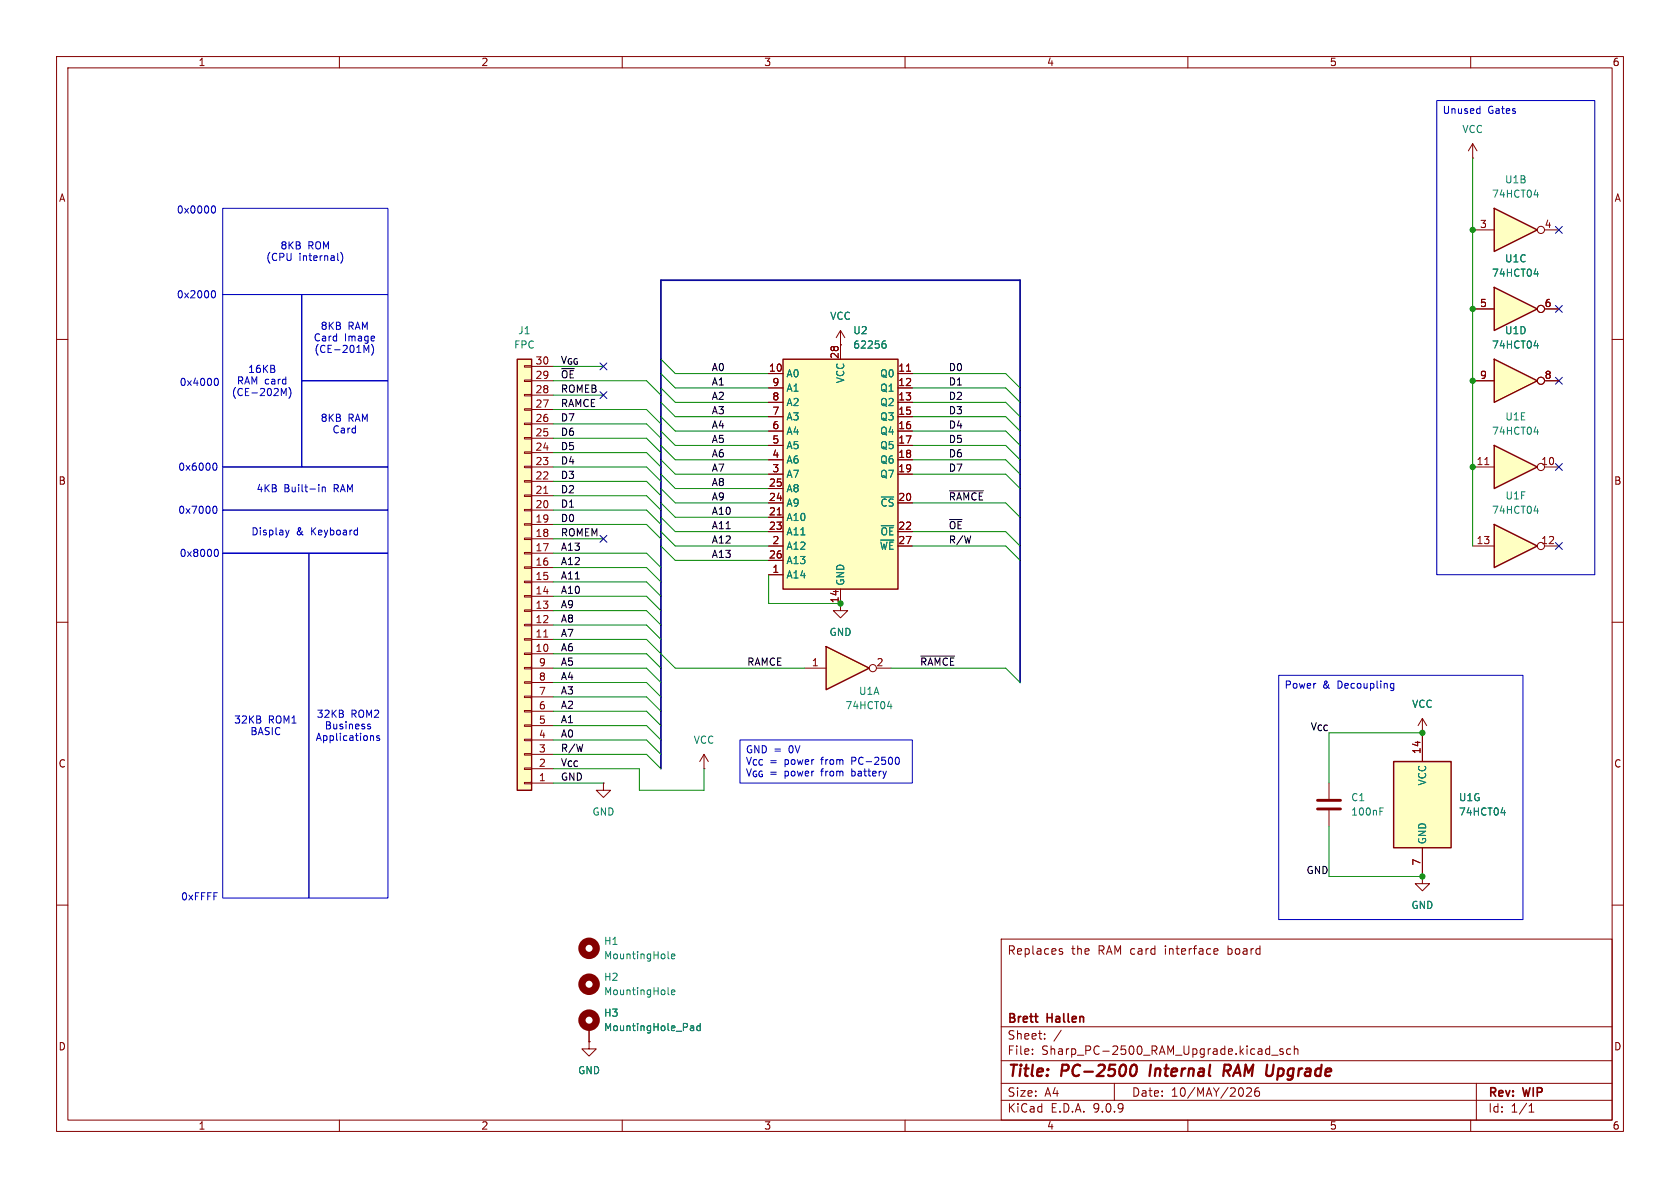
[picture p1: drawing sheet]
<svg xmlns="http://www.w3.org/2000/svg" width="297mm" height="210mm" viewBox="0 0 297 210" stroke-linecap="round" stroke-linejoin="round" font-family="sans-serif">
<g fill="none" stroke="#840000" stroke-width=".18">
<path d="M10 10h277v190h-277zM12 12h273v186h-273zM60 10v2M110 10v2M160 10v2M210 10v2M260 10v2M10 60h2M285 60h2M10 110h2M285 110h2M10 160h2"/>
<path d="M177 166h108v32h-108zM187.3 168.1l.5 .2 .1 .2-.2 .2-.5-.1M187.3 167.8h.5M214.8 167.7l.4 .1 .1 .3-.7 .1M215.2 168.6l-.4 .1M285 160h2M60 198v2M110 198v2M160 198v2M177 194.5h108M177 191.5h108M177 187.5h108"/>
<path d="M177 181.5h108M182.5 186.3v.1M182.5 185.5v.1M184.7 183.6v.1M184.7 182.8v.1M187.6 182.1l-1.3 2M197 191.5v3M210 198v2M221.2 192.4v.5l-.9 .9h.9M222 192.4a1.17 1.17 0 0 0 0 1.3h.5l.2-.5-.3-.3h-.4l-.2 .3M224.8 186.5h1.2M226.8 185.5l-.3-.1-.3 .2 .1 .2 .5 .2v.3h-.6"/>
<path d="M228.2 185.5l-.5-.1-.2 .3v.4l.1 .2h.6M228.8 185.5l.2-.1 .4 .1 .1 .9M228.8 184.9v1.5M260 198v2M261 191.5v6.5M270.3 196.6h.9M270.3 195.5l.4-.4v1.5"/>
</g>
<path d="M200.1 188.4a.46 .46 0 0 1 .5-.2 .46 .46 0 0 1 .3 .4 1.15 1.15 0 0 1-.7 1.6l-.2-.1a1.54 1.54 0 0 1 .1-1.7zM203.5 188.2l-.3 2M216.8 189.3l.6 .9M217.3 188.2h-.8l-.2 2M217.3 189.2l-.9 .1" fill="none" stroke="#840000" stroke-width=".4"/>
<path d="M138.4 63.5h20.3v40.6h-20.3z" fill="#ffffc2"/>
<path d="M138.4 63.5h20.3v40.6h-20.3z" fill="none" stroke="#840000" stroke-width=".25"/>
<g fill="none" stroke="#840000" stroke-width=".18">
<path d="M135.9 66h2.5M135.9 68.6h2.5M135.9 71.1h2.5M135.9 73.7h2.5M135.9 76.2h2.5M135.9 78.7h2.5M148.6 61v2.5M158.7 66h2.6M158.7 68.6h2.6M158.7 71.1h2.6M158.7 73.7h2.6M158.7 76.2h2.6"/>
<path d="M158.7 78.7h2.6M160.3 65.6h.7M135.9 81.3h2.5M135.9 83.8h2.5M135.9 86.4h2.5M135.9 88.9h2.5M135.9 91.4h2.5M135.9 94h2.5M135.9 96.5h2.5M135.9 99.1h2.5M137.4 91h.7M158.7 81.3h2.6"/>
<path d="M158.7 83.8h2.6M158.7 88.9h2.6M158.7 94h2.6M158.7 96.5h2.6M135.9 101.6h2.5M148.6 104.1v2.6"/>
</g>
<path d="M156.2 60.8h.2l.3 .2-.1 .4-.4 .1M156.5 60.3h-.3" fill="none" stroke="#008484" stroke-width=".18"/>
<path d="M146 114.3l7.7 3.8-7.7 3.8z" fill="#ffffc2"/>
<path d="M146 114.3l7.7 3.8-7.7 3.8z" fill="none" stroke="#840000" stroke-width=".25"/>
<g fill="none" stroke="#840000" stroke-width=".18">
<path d="M142.2 118.1h3.8M154.9 118.1h2.6M124.5 135.9h.1M124.5 133.4l-.8 1.2M124.5 133.4l.7 1.2M124.5 133.4v2.5"/>
<circle cx="154.3" cy="118.1" r=".63"/>
</g>
<path d="M156.9 124.9h.8M157.5 124.4v.9" fill="none" stroke="#008484" stroke-width=".18"/>
<path d="M91.4 63.5h2.6v76.2h-2.6z" fill="#ffffc2"/>
<path d="M91.4 63.5h2.6v76.2h-2.6z" fill="none" stroke="#840000" stroke-width=".25"/>
<g fill="none" stroke="#840000" stroke-width=".18">
<path d="M92.7 79.9h1.3v.2h-1.3zM92.7 77.3h1.3v.3h-1.3zM92.7 74.8h1.3v.3h-1.3zM92.7 72.3h1.3v.2h-1.3zM92.7 69.7h1.3v.3h-1.3zM92.7 67.2h1.3v.2h-1.3zM92.7 64.6h1.3v.3h-1.3zM94 77.5h3.8M94 74.9h3.8M94 72.4h3.8M94 69.9h3.8M94 67.3h3.8"/>
<path d="M94 64.8h3.8M92.7 97.7h1.3v.2h-1.3zM92.7 95.1h1.3v.3h-1.3zM92.7 92.6h1.3v.2h-1.3zM92.7 90h1.3v.3h-1.3zM92.7 87.5h1.3v.3h-1.3zM92.7 85h1.3v.2h-1.3zM92.7 82.4h1.3v.3h-1.3zM94 97.8h3.8M94 95.3h3.8M94 92.7h3.8M94 90.2h3.8"/>
<path d="M94 87.6h3.8M94 85.1h3.8M94 82.6h3.8M94 80h3.8M96.1 87.2h.8M92.7 118h1.3v.2h-1.3zM92.7 115.4h1.3v.3h-1.3zM92.7 112.9h1.3v.3h-1.3zM92.7 110.4h1.3v.2h-1.3zM92.7 107.8h1.3v.3h-1.3zM92.7 105.3h1.3v.2h-1.3zM92.7 102.7h1.3v.3h-1.3z"/>
<path d="M92.7 100.2h1.3v.3h-1.3zM94 118.1h3.8M94 115.6h3.8M94 113h3.8M94 110.5h3.8M94 108h3.8M94 105.4h3.8M94 102.9h3.8M94 100.3h3.8M96.1 112.6h.8M92.7 138.3h1.3v.3h-1.3zM92.7 135.8h1.3v.2h-1.3z"/>
<path d="M92.7 133.2h1.3v.3h-1.3zM92.7 130.7h1.3v.2h-1.3zM92.7 128.1h1.3v.3h-1.3zM92.7 125.6h1.3v.3h-1.3zM92.7 123.1h1.3v.2h-1.3zM92.7 120.5h1.3v.3h-1.3zM94 138.4h3.8M94 135.9h3.8M94 133.4h3.8M94 130.8h3.8M94 128.3h3.8M94 125.7h3.8"/>
<path d="M94 123.2h3.8M94 120.7h3.8"/>
</g>
<path d="M246.4 134.6h10.1v15.3h-10.1z" fill="#ffffc2"/>
<path d="M246.4 134.6h10.1v15.3h-10.1z" fill="none" stroke="#840000" stroke-width=".25"/>
<path d="M234.9 138.4v2.8M251.5 129.5h.1M251.5 127v7.6M251.5 127l-.8 1.3M251.5 127l.7 1.3M234.9 143.3v2.8M251.5 154.9v1.3h1.2l-1.2 1.3-1.3-1.3h1.3M251.5 154.9h.1M251.5 149.9v5" fill="none" stroke="#840000" stroke-width=".18"/>
<path d="M244 143.4h.4M244 142.8h.6M265.4 143.7h.7M266 143.2v.9" fill="none" stroke="#008484" stroke-width=".18"/>
<path d="M232.9 141.5h4.1M232.9 143h4.1" fill="none" stroke="#840000" stroke-width=".51"/>
<path d="M264.2 92.7l7.6 3.8-7.6 3.8z" fill="#ffffc2"/>
<path d="M264.2 92.7l7.6 3.8-7.6 3.8z" fill="none" stroke="#840000" stroke-width=".25"/>
<g fill="none" stroke="#840000" stroke-width=".18">
<path d="M260.3 96.5h3.9M273 96.5h2.6"/>
<circle cx="272.4" cy="96.5" r=".63"/>
</g>
<path d="M271.2 90.3h.8M271.8 89.9v.8" fill="none" stroke="#008484" stroke-width=".18"/>
<path d="M264.2 63.5l7.6 3.8-7.6 3.8z" fill="#ffffc2"/>
<path d="M264.2 63.5l7.6 3.8-7.6 3.8z" fill="none" stroke="#840000" stroke-width=".25"/>
<g fill="none" stroke="#840000" stroke-width=".18">
<path d="M260.3 67.3h3.9M273 67.3h2.6"/>
<circle cx="272.4" cy="67.3" r=".63"/>
</g>
<path d="M271.2 61.1h.8M271.8 60.7v.8" fill="none" stroke="#008484" stroke-width=".18"/>
<path d="M264.2 36.8l7.6 3.8-7.6 3.9z" fill="#ffffc2"/>
<path d="M264.2 36.8l7.6 3.8-7.6 3.9z" fill="none" stroke="#840000" stroke-width=".25"/>
<g fill="none" stroke="#840000" stroke-width=".18">
<path d="M260.3 27.9h.1M260.3 25.4l-.7 1.3M260.3 25.4l.8 1.3M260.3 25.4v2.5M260.3 40.6h3.9M273 40.6h2.6"/>
<circle cx="272.4" cy="40.6" r=".63"/>
</g>
<path d="M271.2 34.4h.8M271.8 34v.9" fill="none" stroke="#008484" stroke-width=".18"/>
<path d="M264.2 78.7l7.6 3.9-7.6 3.8z" fill="#ffffc2"/>
<path d="M264.2 78.7l7.6 3.9-7.6 3.8z" fill="none" stroke="#840000" stroke-width=".25"/>
<g fill="none" stroke="#840000" stroke-width=".18">
<path d="M260.3 82.6h3.9M262.5 82.1h.7M273 82.6h2.6"/>
<circle cx="272.4" cy="82.5" r=".63"/>
</g>
<path d="M271.2 76.4h.8M271.8 75.9v.9" fill="none" stroke="#008484" stroke-width=".18"/>
<path d="M264.2 50.8l7.6 3.8-7.6 3.8z" fill="#ffffc2"/>
<path d="M264.2 50.8l7.6 3.8-7.6 3.8z" fill="none" stroke="#840000" stroke-width=".25"/>
<g fill="none" stroke="#840000" stroke-width=".18">
<path d="M148.6 58.4l-.8 1.3M148.6 58.4l.8 1.3M148.6 58.4v5.1M260.3 54.6h3.9M273 54.6h2.6M135.9 66h2.5M135.9 68.6h2.5M135.9 71.1h2.5M135.9 73.7h2.5M135.9 76.2h2.5M135.9 78.7h2.5M148.6 61h.1"/>
<path d="M158.7 66h2.6M158.7 68.6h2.6M158.7 71.1h2.6M158.7 73.7h2.6M158.7 76.2h2.6M158.7 78.7h2.6M160.3 65.6h.7M260.3 67.3h3.9M273 67.3h2.6M135.9 81.3h2.5M135.9 83.8h2.5M135.9 86.4h2.5"/>
<path d="M135.9 88.9h2.5M135.9 91.4h2.5M135.9 94h2.5M135.9 96.5h2.5M135.9 99.1h2.5M137.4 91h.7M158.7 81.3h2.6M158.7 83.8h2.6M158.7 88.9h2.6M158.7 94h2.6M158.7 96.5h2.6M135.9 101.6h2.5"/>
<path d="M148.6 104.1v3.9h1.3l-1.3 1.2-1.3-1.2h1.3M106.7 138.4v1.3h1.2l-1.2 1.3-1.3-1.3h1.3M106.7 138.4h.1M251.5 129.5h.1M251.5 129.5v5.1M251.5 154.9h.1M251.5 149.9v5M104.1 184.2v1.2h1.3l-1.3 1.3-1.2-1.3h1.2M104.1 184.2h.1M104.1 181.6v2.6"/>
<circle cx="272.4" cy="54.6" r=".63"/>
<circle cx="272.4" cy="67.3" r=".63"/>
</g>
<g fill="none" stroke="#008484" stroke-width=".18">
<path d="M271.2 48.4h.8M271.8 48v.8M156.2 60.8h.2l.3 .2-.1 .4-.4 .1M156.5 60.3h-.3M271.2 61.1h.8M271.8 60.7v.8M265.4 143.7h.7M266 143.2v.9M118.1 169.3l.2 .2M118.1 175.7l.2 .1M118.7 169.1l.6-.2-.1-.2-.3-.1-.2 .2 .1 .6h.4M118.7 175.4l.6-.1-.1-.2-.3-.1-.2 .2 .1 .6h.4"/>
<path d="M122.2 181.3l.4 .1v.8M122.6 182.1l-.4 .1M122.6 181.6l-.4 .1M123.8 181.4l-.4-.1-.2 .3 .1 .5h.5M123.8 180.9v1.3"/>
</g>
<g fill="none" stroke="#840000" stroke-width="1.3">
<circle cx="104.1" cy="174" r="1.27"/>
<circle cx="104.1" cy="167.6" r="1.27"/>
<circle cx="104.1" cy="180.3" r="1.27"/>
</g>
<path d="M167.9 86.8h5.9M162.8 116h6" fill="none" stroke="#000" stroke-width=".18"/>
<path d="M180.3 120.7v-71.2h-63.5v86.4" fill="none" stroke="#000084" stroke-width=".3"/>
<g fill="none" stroke="#008400" stroke-width=".18">
<path d="M260.3 27.9v68.6M97.8 69.9h8.9M97.8 64.8h8.9M97.8 77.5h16.5l2.5 2.5M97.8 74.9h16.5l2.5 2.6M97.8 72.4h16.5l2.5 2.5M97.8 67.3h16.5l2.5 2.6M116.8 68.6l2.6 2.5h16.5M116.8 76.2l2.6 2.5h16.5M116.8 73.7l2.6 2.5h16.5M116.8 71.1l2.6 2.6h16.5M116.8 63.5l2.6 2.5h16.5"/>
<path d="M116.8 78.7l2.6 2.6h16.5M116.8 66l2.6 2.6h16.5M161.3 71.1h16.5l2.5 2.6M161.3 78.7h16.5l2.5 2.6M161.3 76.2h16.5l2.5 2.5M161.3 73.7h16.5l2.5 2.5M161.3 66h16.5l2.5 2.6M161.3 68.6h16.5l2.5 2.5M97.8 95.3h8.9M97.8 90.2h16.5l2.5 2.5M97.8 92.7h16.5l2.5 2.6M97.8 80h16.5l2.5 2.6"/>
<path d="M97.8 82.6h16.5l2.5 2.5M97.8 87.6h16.5l2.5 2.6M97.8 85.1h16.5l2.5 2.5M97.8 97.8h16.5l2.5 2.5M116.8 96.5l2.6 2.6h16.5M116.8 86.4l2.6 2.5h16.5M116.8 88.9l2.6 2.5h16.5M116.8 91.4l2.6 2.6h16.5M116.8 94l2.6 2.5h16.5M116.8 83.8l2.6 2.6h16.5M116.8 81.3l2.6 2.5h16.5M161.3 88.9h16.5l2.5 2.5"/>
<path d="M161.3 94h16.5l2.5 2.5M161.3 96.5h16.5l2.5 2.6M161.3 83.8h16.5l2.5 2.6M161.3 81.3h16.5l2.5 2.5M97.8 118.1h16.5l2.5 2.6M97.8 113h16.5l5.1 5.1h22.8M97.8 105.4h16.5l2.5 2.6M97.8 115.6h16.5l2.5 2.5M97.8 110.5h16.5l2.5 2.5M97.8 108h16.5l2.5 2.5M97.8 102.9h16.5l2.5 2.5M97.8 100.3h16.5l2.5 2.6"/>
<path d="M135.9 101.6v5.1h12.7M157.5 118.1h20.3l2.5 2.6M97.8 138.4h8.9M97.8 120.7h16.5l2.5 2.5M97.8 125.7h16.5l2.5 2.6M97.8 128.3h16.5l2.5 2.5M97.8 123.2h16.5l2.5 2.5M97.8 133.4h16.5l2.5 2.5M97.8 130.8h16.5l2.5 2.6M97.8 135.9h15.2v3.8h11.5v-3.8M251.5 129.5h-16.6v8.9M234.9 146.1v8.8h16.6"/>
</g>
<g fill="none" stroke="#000084" stroke-width=".18">
<path d="M275 54l1.2 1.2M275 40l1.2 1.2M276.2 54l-1.2 1.2M276.2 40l-1.2 1.2M106.1 69.2l1.2 1.3M106.1 64.2l1.2 1.2M107.3 69.2l-1.2 1.3M107.3 64.2l-1.2 1.2M275 66.7l1.2 1.2M276.2 66.7l-1.2 1.2M106.1 94.6l1.2 1.3M107.3 94.6l-1.2 1.3"/>
<path d="M275 81.9l1.2 1.3M275 95.9l1.2 1.2M276.2 81.9l-1.2 1.3M276.2 95.9l-1.2 1.2"/>
</g>
<g fill="none" stroke="#0000c2" stroke-width=".18">
<path d="M254 17.8h27.9v83.8h-27.9zM261.5 19.2l.1 .1M261.6 18.8v1.3M261.6 20l-.1 .1M37.5 36.5l.2-.1a.68 .68 0 0 1 .4 .6 .68 .68 0 0 1-.4 .7l-.2-.2M39.4 36.8h29.2v15.3h-29.2zM37.5 51.5l.2-.1a.68 .68 0 0 1 .4 .6 .68 .68 0 0 1-.4 .7l-.2-.2M39.4 52.1h13.9v30.5h-13.9zM53.3 52.1h15.3v15.2h-15.3zM59.7 45.9l.2 .2M60.2 44.6a1.46 1.46 0 0 1 0 1.9M38 67l.2-.1a.68 .68 0 0 1 .4 .6 .68 .68 0 0 1-.4 .6l-.2-.1"/>
<path d="M49.7 68.7l.5 .9 .4-.9v1.2M51.1 68.5a1.46 1.46 0 0 1 0 1.9M53.3 67.3h15.3v15.3h-15.3zM64.3 61l.5 1 .4-1v1.3M66 61.4v.9l-.3 .5M37.7 89.6l.2-.1a.68 .68 0 0 1 .5 .6 .68 .68 0 0 1-.5 .7l-.2-.2M37.7 82l.2-.1a.68 .68 0 0 1 .5 .6 .68 .68 0 0 1-.5 .6l-.2-.1M38 97.2l.2-.1a.68 .68 0 0 1 .4 .6 .68 .68 0 0 1-.4 .7l-.2-.1M39.4 97.8h15.2v61h-15.2zM39.4 90.2h29.2v7.6h-29.2zM39.4 82.6h29.2v7.6h-29.2zM50.5 93.7l.3 .9"/>
<path d="M50.8 94.6l-.1 .3M51.1 93.7l-.3 .9M54.6 97.8h14v61h-14zM56.4 85.7v.1M56.4 86.1v.8M57 86.1v.8M57 86.2l.1-.1 .4 .1v.7M63.1 93.7l.1 .1M63.2 93.3v1.3M63.2 94.5l-.1 .1M226.1 119.4h43.1v43.2h-43.1zM65 128.4l.5 .1v.2l-.2 .1h-.3"/>
<path d="M65 128.1h.5M65.7 130l.3 .2v.7M67.1 130.1l-.3-.1-.2 .2v.2l.5 .1v.3h-.5M130.8 130.8h30.5v7.6h-30.5zM158.4 133.9h.2a.68 .68 0 0 1 .4 .6 .68 .68 0 0 1-.4 .6h-.2M245.9 121.5l.1 .2 .4-.1M246.4 120.8v1l-.2 .3-.3-.1M246.4 120.9l-.4-.1-.1 .1"/>
</g>
<g fill="#008400" stroke="#008400" stroke-width=".18">
<circle cx="260.3" cy="54.6" r=".46"/>
<circle cx="260.3" cy="40.6" r=".46"/>
<circle cx="260.3" cy="67.3" r=".46"/>
<circle cx="251.5" cy="154.9" r=".46"/>
<circle cx="260.3" cy="82.6" r=".46"/>
<circle cx="251.5" cy="129.5" r=".46"/>
<circle cx="148.6" cy="106.7" r=".46"/>
</g>
<g font-size="2.8" fill="#840000">
<text x="178" y="190.9">Title:</text>
<text x="187.7" y="190.9">PC-2500</text>
<text x="204.1" y="190.9">Internal</text>
<text x="217.9" y="190.9">RAM Upgrade</text>
</g>
<g font-size="2.1" fill="#840000">
<text x="178" y="169">Replaces</text>
<text x="189.4" y="169">the</text>
<text x="194.2" y="169">RAM card</text>
<text x="206.2" y="169">interface</text>
<text x="217.4" y="169">board</text>
<text x="178" y="184">Sheet:</text>
<text x="178" y="181.2">Brett</text>
<text x="185.2" y="181.2">Hallen</text>
<text x="178" y="186.7">File:</text>
<text x="184.1" y="186.7">Sharp_PC-2500_RAM_Upgrade.kicad_sch</text>
<text x="178" y="196.9">KiCad</text>
<text x="178" y="194.1">Size:</text>
<text x="184.7" y="194.1">A4</text>
<text x="185.7" y="196.9">E.D.A.</text>
<text x="193.3" y="196.9">9.0.9</text>
<text x="200" y="194.1">Date:</text>
<text x="207" y="194.1">10/MAY/2026</text>
<text x="263" y="194.3">Rev:</text>
<text x="263" y="196.9">Id:</text>
<text x="267.1" y="196.9">1/1</text>
<text x="269.4" y="194.3">WIP</text>
</g>
<g font-size="1.8" fill="#840000">
<text x="35" y="11.9">1</text>
<text x="85" y="11.9">2</text>
<text x="135" y="11.9">3</text>
<text x="185" y="11.9">4</text>
<text x="235" y="11.9">5</text>
<text x="285" y="11.9">6</text>
<text x="10.3" y="35.9">A</text>
<text x="285.3" y="35.9">A</text>
<text x="261.5" y="40.4">3</text>
<text x="273" y="40.4">4</text>
<text x="261.5" y="54.4">5</text>
<text x="273" y="54.4">6</text>
<text x="94.6" y="64.5">30</text>
<text x="135.8" y="65.8">10</text>
<text x="148.3" y="63.5" transform="rotate(-90 148.3 63.5)">28</text>
<text x="158.7" y="65.8">11</text>
<text x="94.6" y="69.6">28</text>
<text x="94.6" y="67.1">29</text>
<text x="136.5" y="68.3">9</text>
<text x="136.5" y="70.9">8</text>
<text x="158.7" y="68.3">12</text>
<text x="158.7" y="70.9">13</text>
<text x="261.5" y="67.1">9</text>
<text x="273" y="67.1">8</text>
<text x="94.6" y="77.2">25</text>
<text x="94.6" y="74.7">26</text>
<text x="94.6" y="72.1">27</text>
<text x="136.5" y="73.4">7</text>
<text x="136.5" y="75.9">6</text>
<text x="158.7" y="73.4">15</text>
<text x="158.7" y="75.9">16</text>
<text x="94.6" y="82.3">23</text>
<text x="94.6" y="79.8">24</text>
<text x="136.5" y="78.5">5</text>
<text x="136.5" y="81">4</text>
<text x="136.5" y="83.6">3</text>
<text x="158.7" y="78.5">17</text>
<text x="158.7" y="81">18</text>
<text x="158.7" y="83.6">19</text>
<text x="260.9" y="82.3">11</text>
<text x="272.4" y="82.3">10</text>
<text x="10.3" y="85.9">B</text>
<text x="94.6" y="89.9">20</text>
<text x="94.6" y="87.4">21</text>
<text x="94.6" y="84.8">22</text>
<text x="135.8" y="86.1">25</text>
<text x="135.8" y="88.6">24</text>
<text x="158.7" y="88.6">20</text>
<text x="285.3" y="85.9">B</text>
<text x="94.6" y="95">18</text>
<text x="94.6" y="92.5">19</text>
<text x="135.8" y="91.2">21</text>
<text x="135.8" y="93.7">23</text>
<text x="158.7" y="93.7">22</text>
<text x="94.6" y="100.1">16</text>
<text x="94.6" y="97.5">17</text>
<text x="135.8" y="98.8">26</text>
<text x="136.5" y="96.3">2</text>
<text x="136.5" y="101.3">1</text>
<text x="158.7" y="96.3">27</text>
<text x="260.9" y="96.3">13</text>
<text x="272.4" y="96.3">12</text>
<text x="94.6" y="107.7">13</text>
<text x="94.6" y="105.2">14</text>
<text x="94.6" y="102.6">15</text>
<text x="148.3" y="106.7" transform="rotate(-90 148.3 106.7)">14</text>
<text x="94.6" y="112.8">11</text>
<text x="94.6" y="110.2">12</text>
<text x="94.6" y="115.3">10</text>
<text x="95.2" y="117.9">9</text>
<text x="143.4" y="117.9">1</text>
<text x="154.9" y="117.9">2</text>
<text x="95.2" y="125.5">6</text>
<text x="95.2" y="122.9">7</text>
<text x="95.2" y="120.4">8</text>
<text x="95.2" y="130.6">4</text>
<text x="95.2" y="128">5</text>
<text x="10.3" y="135.9">C</text>
<text x="95.2" y="135.6">2</text>
<text x="95.2" y="133.1">3</text>
<text x="251.2" y="133.4" transform="rotate(-90 251.2 133.4)">14</text>
<text x="285.3" y="135.9">C</text>
<text x="95.2" y="138.2">1</text>
<text x="251.2" y="153.1" transform="rotate(-90 251.2 153.1)">7</text>
<text x="10.3" y="185.9">D</text>
<text x="285.3" y="185.9">D</text>
<text x="35" y="199.9">1</text>
<text x="85" y="199.9">2</text>
<text x="135" y="199.9">3</text>
<text x="185" y="199.9">4</text>
<text x="235" y="199.9">5</text>
<text x="285" y="199.9">6</text>
</g>
<g font-size="1.8" fill="#0000c2">
<text x="255" y="20.5">Unused</text>
<text x="263" y="20.5">Gates</text>
<text x="31.2" y="38">0x0000</text>
<text x="46.9" y="46.3">(CPU</text>
<text x="49.5" y="44.3">8KB</text>
<text x="52.8" y="46.3">internal)</text>
<text x="54.4" y="44.3">ROM</text>
<text x="31.2" y="52.9">0x2000</text>
<text x="56.6" y="58.5">8KB</text>
<text x="61.5" y="58.5">RAM</text>
<text x="55.4" y="60.6">Card</text>
<text x="55.5" y="62.6">(CE-201M)</text>
<text x="60.9" y="60.6">Image</text>
<text x="31.7" y="68.4">0x4000</text>
<text x="40.9" y="70.2">(CE-202M)</text>
<text x="41.8" y="68.2">RAM card</text>
<text x="43.8" y="66.1">16KB</text>
<text x="56.6" y="74.8">8KB</text>
<text x="58.7" y="76.8">Card</text>
<text x="61.5" y="74.8">RAM</text>
<text x="31.4" y="83.4">0x6000</text>
<text x="45.3" y="87.2">4KB</text>
<text x="50.2" y="87.2">Built-in</text>
<text x="59.1" y="87.2">RAM</text>
<text x="31.4" y="91">0x7000</text>
<text x="44.3" y="94.8">Display</text>
<text x="52.4" y="94.8">&amp;</text>
<text x="55.1" y="94.8">Keyboard</text>
<text x="31.7" y="98.7">0x8000</text>
<text x="227" y="122.1">Power</text>
<text x="233.8" y="122.1">&amp;</text>
<text x="236.6" y="122.1">Decoupling</text>
<text x="41.3" y="128.1">32KB</text>
<text x="44.2" y="130.2">BASIC</text>
<text x="47.4" y="128.1">ROM1</text>
<text x="55.7" y="131.2">Applications</text>
<text x="55.9" y="127.1">32KB</text>
<text x="57.3" y="129.1">Business</text>
<text x="62" y="127.1">ROM2</text>
<text x="131.8" y="133.5">GND =</text>
<text x="131.8" y="135.5">V_{CC} power</text>
<text x="131.8" y="137.6">V_{GG} power</text>
<text x="136.1" y="135.5">=</text>
<text x="136.1" y="137.6">=</text>
<text x="139.5" y="133.5">0V</text>
<text x="145.5" y="135.5">from</text>
<text x="145.5" y="137.6">from</text>
<text x="151" y="135.5">PC-2500</text>
<text x="151" y="137.6">battery</text>
<text x="31.9" y="159.4">0xFFFF</text>
</g>
<g font-size="1.8" fill="#008484">
<text x="258.4" y="23.7">VCC</text>
<text x="263.7" y="35.2">74HCT04</text>
<text x="266" y="32.6">U1B</text>
<text x="266" y="46.6">U1C</text>
<text x="263.7" y="49.1">74HCT04</text>
<text x="91.5" y="59.3">J1</text>
<text x="146.7" y="56.7">VCC</text>
<text x="150.7" y="59.3">U2</text>
<text x="266" y="59.3">U1D</text>
<text x="90.8" y="61.8">FPC</text>
<text x="150.7" y="61.8">62256</text>
<text x="263.7" y="61.8">74HCT04</text>
<text x="138.9" y="66.9">A0</text>
<text x="138.9" y="69.4">A1</text>
<text x="138.9" y="72">A2</text>
<text x="149.5" y="67.8" transform="rotate(-90 149.5 67.8)">VCC</text>
<text x="155.5" y="66.9">Q0</text>
<text x="155.5" y="69.4">Q1</text>
<text x="155.5" y="72">Q2</text>
<text x="138.9" y="74.5">A3</text>
<text x="138.9" y="77.1">A4</text>
<text x="155.5" y="74.5">Q3</text>
<text x="155.5" y="77.1">Q4</text>
<text x="263.7" y="77.1">74HCT04</text>
<text x="266" y="74.5">U1E</text>
<text x="138.9" y="79.6">A5</text>
<text x="138.9" y="82.1">A6</text>
<text x="155.5" y="79.6">Q5</text>
<text x="155.5" y="82.1">Q6</text>
<text x="138.9" y="84.7">A7</text>
<text x="138.9" y="87.2">A8</text>
<text x="138.9" y="89.8">A9</text>
<text x="155.5" y="84.7">Q7</text>
<text x="155.6" y="89.8">~{CS}</text>
<text x="266.1" y="88.5">U1F</text>
<text x="138.9" y="92.3">A10</text>
<text x="138.9" y="94.8">A11</text>
<text x="155.6" y="94.8">~{OE}</text>
<text x="263.7" y="91">74HCT04</text>
<text x="138.9" y="97.4">A12</text>
<text x="138.9" y="99.9">A13</text>
<text x="155.4" y="97.4">~{WE}</text>
<text x="138.9" y="102.5">A14</text>
<text x="149.5" y="103.6" transform="rotate(-90 149.5 103.6)">GND</text>
<text x="146.6" y="112.6">GND</text>
<text x="149.4" y="125.6">74HCT04</text>
<text x="151.8" y="123">U1A</text>
<text x="249.5" y="125.3">VCC</text>
<text x="122.5" y="131.7">VCC</text>
<text x="238.8" y="141.8">C1</text>
<text x="252.3" y="139" transform="rotate(-90 252.3 139)">VCC</text>
<text x="257.8" y="141.8">U1G</text>
<text x="104.6" y="144.4">GND</text>
<text x="238.8" y="144.4">100nF</text>
<text x="252.3" y="149.4" transform="rotate(-90 252.3 149.4)">GND</text>
<text x="257.8" y="144.4">74HCT04</text>
<text x="249.4" y="160.9">GND</text>
<text x="106.7" y="167.2">H1</text>
<text x="106.7" y="169.8">MountingHole</text>
<text x="106.7" y="173.6">H2</text>
<text x="106.7" y="179.9">H3</text>
<text x="106.7" y="176.1">MountingHole</text>
<text x="106.7" y="182.5">MountingHole_Pad</text>
<text x="102.1" y="190.1">GND</text>
</g>
<g font-size="1.8">
<text x="99.1" y="64.4">V_{GG}</text>
<text x="125.7" y="65.7">A0</text>
<text x="167.6" y="65.7">D0</text>
<text x="99.1" y="67">~{OE}</text>
<text x="99.1" y="69.5">ROMEB</text>
<text x="125.7" y="68.2">A1</text>
<text x="125.7" y="70.8">A2</text>
<text x="167.6" y="68.2">D1</text>
<text x="167.6" y="70.8">D2</text>
<text x="99.1" y="74.6">D7</text>
<text x="99.1" y="72">RAMCE</text>
<text x="99.1" y="77.1">D6</text>
<text x="125.7" y="73.3">A3</text>
<text x="125.7" y="75.9">A4</text>
<text x="167.6" y="73.3">D3</text>
<text x="167.6" y="75.9">D4</text>
<text x="99.1" y="82.2">D4</text>
<text x="99.1" y="79.7">D5</text>
<text x="125.7" y="78.4">A5</text>
<text x="125.7" y="80.9">A6</text>
<text x="125.7" y="83.5">A7</text>
<text x="167.6" y="83.5">D7</text>
<text x="167.6" y="78.4">D5</text>
<text x="167.6" y="80.9">D6</text>
<text x="99.1" y="84.7">D3</text>
<text x="99.1" y="87.3">D2</text>
<text x="99.1" y="89.8">D1</text>
<text x="125.7" y="88.6">A9</text>
<text x="125.7" y="86">A8</text>
<text x="167.6" y="88.6">~{RAMCE}</text>
<text x="99.1" y="92.4">D0</text>
<text x="99.1" y="94.9">ROMEM</text>
<text x="125.7" y="91.1">A10</text>
<text x="125.7" y="93.6">A11</text>
<text x="167.6" y="93.6">~{OE}</text>
<text x="99.1" y="97.4">A13</text>
<text x="99.1" y="100">A12</text>
<text x="125.7" y="98.7">A13</text>
<text x="125.7" y="96.2">A12</text>
<text x="167.6" y="96.2">R/W</text>
<text x="99.1" y="107.6">A9</text>
<text x="99.1" y="105.1">A10</text>
<text x="99.1" y="102.5">A11</text>
<text x="99.1" y="110.1">A8</text>
<text x="99.1" y="112.7">A7</text>
<text x="99.1" y="117.8">A5</text>
<text x="99.1" y="115.2">A6</text>
<text x="132" y="117.8">RAMCE</text>
<text x="162.6" y="117.8">~{RAMCE}</text>
<text x="99.1" y="125.4">A2</text>
<text x="99.1" y="120.3">A4</text>
<text x="99.1" y="122.8">A3</text>
<text x="99.1" y="130.5">A0</text>
<text x="99.1" y="127.9">A1</text>
<text x="231.6" y="129.2">V_{CC}</text>
<text x="99.1" y="133">R/W</text>
<text x="99.1" y="135.5">V_{CC}</text>
<text x="99.1" y="138.1">GND</text>
<text x="230.9" y="154.6">GND</text>
</g>
</svg>
